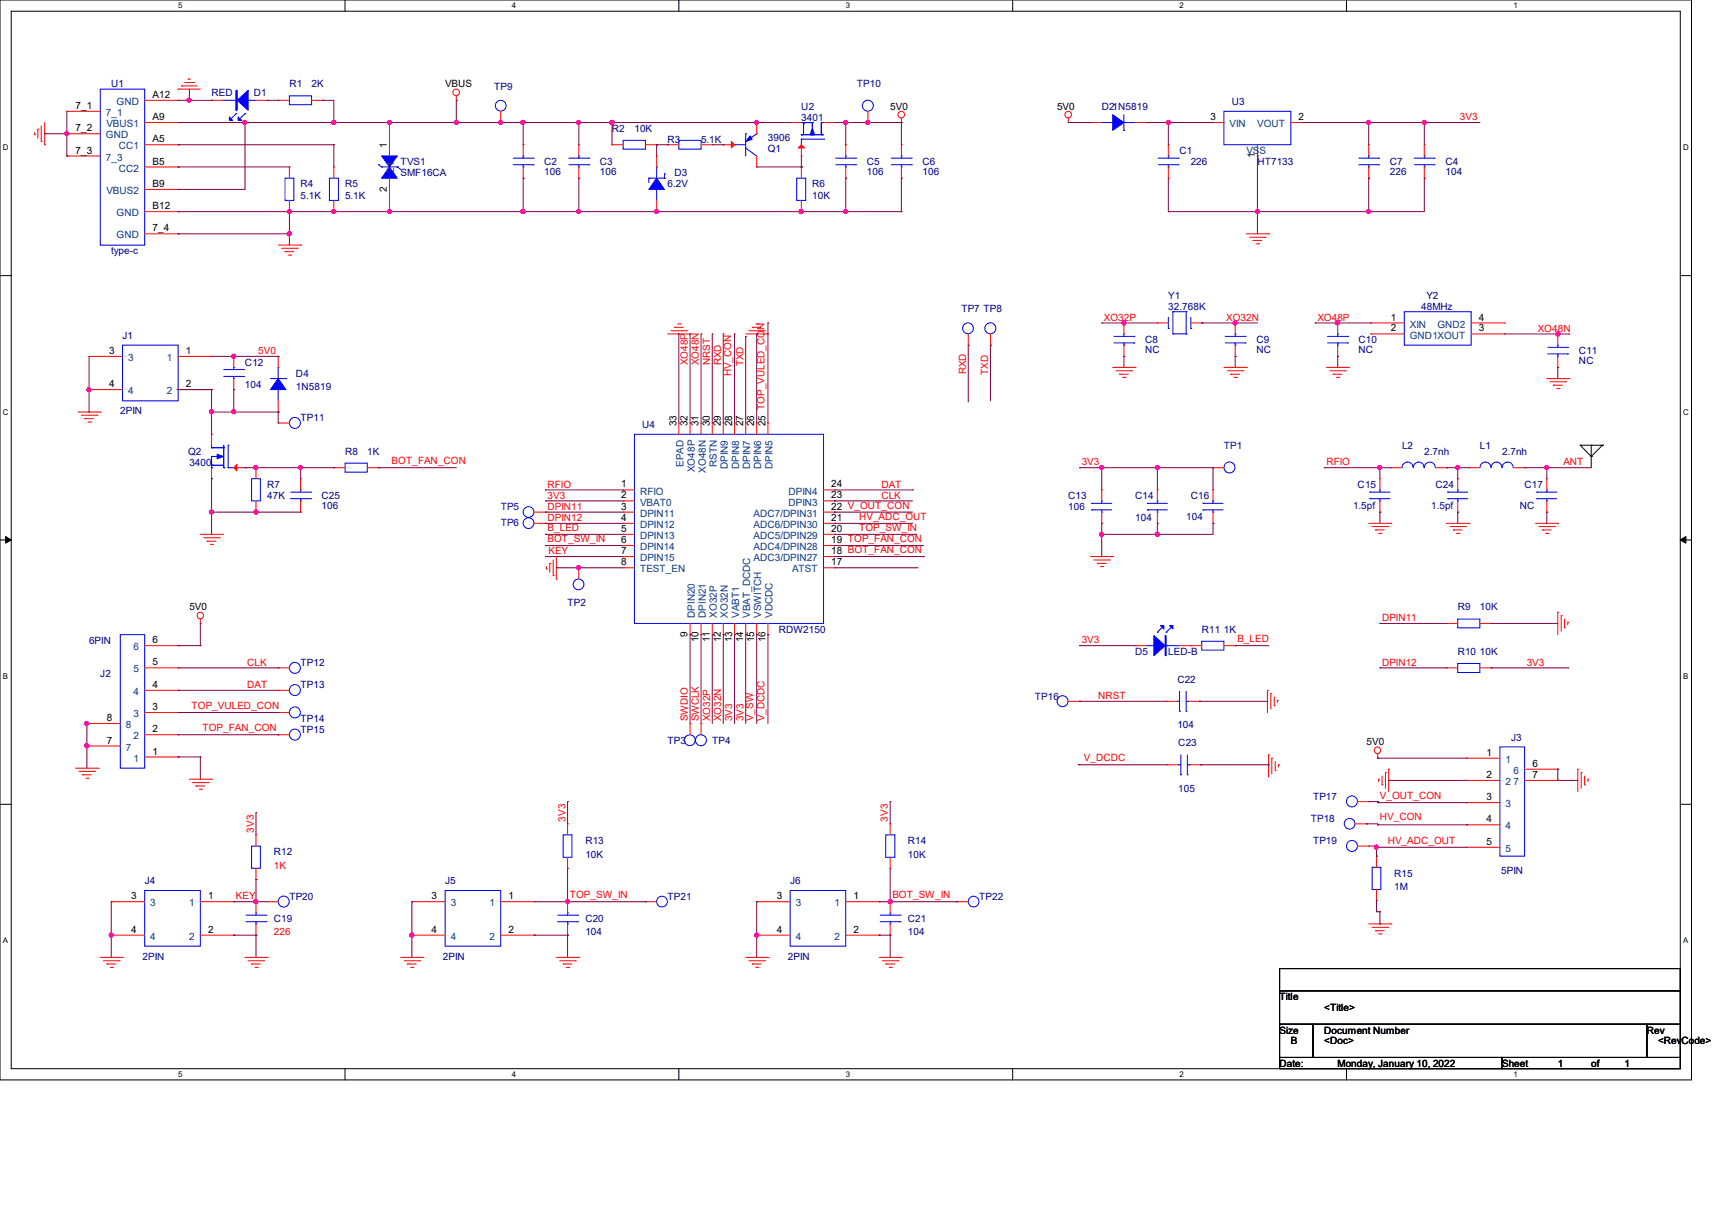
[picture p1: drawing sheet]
<svg xmlns="http://www.w3.org/2000/svg" width="297mm" height="210mm" viewBox="0 0 297 210" stroke-linecap="round" stroke-linejoin="round" font-family="sans-serif">
<path d="M0 0h293.5v187.3h-293.5zM1.9 1.9h289.6v183.4h-289.6z" fill="none" stroke="#000" stroke-width=".17"/>
<g fill="#fff">
<path d="M30.9 .2h.8v1.5h-.8z"/>
<path d="M30.9 185.5h.8v1.6h-.8z"/>
</g>
<path d="M59.9 0v1.9M59.9 185.3v2" fill="none" stroke="#000" stroke-width=".17"/>
<g fill="#fff">
<path d="M88.8 .2h.8v1.5h-.8z"/>
<path d="M88.8 185.5h.8v1.6h-.8z"/>
</g>
<path d="M117.8 0v1.9M117.8 185.3v2" fill="none" stroke="#000" stroke-width=".17"/>
<g fill="#fff">
<path d="M146.7 .2h.8v1.5h-.8z"/>
<path d="M146.7 185.5h.8v1.6h-.8z"/>
</g>
<path d="M175.7 0v1.9M175.7 185.3v2" fill="none" stroke="#000" stroke-width=".17"/>
<g fill="#fff">
<path d="M204.6 .2h.8v1.5h-.8z"/>
<path d="M204.6 185.5h.8v1.6h-.8z"/>
</g>
<path d="M233.6 0v1.9M233.6 185.3v2" fill="none" stroke="#000" stroke-width=".17"/>
<g fill="#fff">
<path d="M262.6 .2h.7v1.5h-.7z"/>
<path d="M262.6 185.5h.7v1.6h-.7z"/>
<path d="M.5 24.8h1v1.6h-1z"/>
<path d="M292 24.8h1v1.6h-1z"/>
<path d="M.5 70.7h1v1.5h-1z"/>
<path d="M292 70.7h1v1.5h-1z"/>
</g>
<path d="M0 47.8h1.9M291.5 47.8h2" fill="none" stroke="#000" stroke-width=".17"/>
<g fill="#fff">
<path d="M.5 116.5h.9v1.6h-.9z"/>
<path d="M292 116.5h.9v1.6h-.9z"/>
</g>
<path d="M0 93.6h1.9M291.5 93.6h2" fill="none" stroke="#000" stroke-width=".17"/>
<path d="M1 93l.9 .6-.9 .6zM291.5 93.6l1-.6v1.2z" fill="#000" stroke="#000" stroke-width=".17"/>
<g fill="#fff">
<path d="M.5 162.4h.9v1.5h-.9z"/>
<path d="M292 162.4h.9v1.5h-.9z"/>
</g>
<g fill="none" stroke="#000" stroke-width=".17">
<path d="M274.2 77.2h.1M274.2 77.2l1.9 2M274.2 77.2h3.8M276.1 79.2h.1M276.1 77.2h.1M276.1 77.2v3.9M278 77.2h.1M278 77.2l-1.9 2M0 139.5h1.9M291.5 139.5h2M222 168h69.5v3.8h-69.5zM222 171.8h69.5v5.8h-69.5z"/>
<path d="M222 177.6h5.8v5.8h-5.8zM227.8 177.6h57.9v5.8h-57.9zM285.7 177.6h5.8v5.8h-5.8zM222 183.4h38.6v1.9h-38.6zM260.6 183.4h30.9v1.9h-30.9z"/>
</g>
<g fill="none" stroke="#f00" stroke-width=".17">
<path d="M11.6 19.3h.1M11.6 19.3h5.8M25.1 17.4h5.8M30.9 15.5h.1M30.9 17.4h.1M30.9 15.5h3.9M31.5 14.9h.1M31.5 14.9h2.7M32 14.3h1.6M32.6 13.7h.1M32.6 13.7h.4M33.6 14.3h.1"/>
<path d="M36.7 17.4h.1M36.7 17.4h1.9M44.4 17.4h2M46.4 17.4h.1M48.3 17.4h.1M48.3 17.4h1.9M54.1 17.4h1.9M56 17.4h.1M79.2 17.4h.1M79.2 16.6v.8M86.9 19.3v2M150.6 19.3v2"/>
<path d="M6 23.4h.1M6 23v.4M6.6 22.4h.1M6.6 22.4v1.6M7.2 24.6h.1M7.2 21.8v2.8M7.7 25.1h.1M7.7 21.3v3.8M11.6 23.2h.1M11.6 27.1h.1M11.6 23.2h5.8M11.6 27.1h5.8"/>
<path d="M25.1 21.3h5.8M25.1 25.1h5.8M25.1 29h5.8M25.1 32.9h5.8M25.1 36.7h5.8M30.9 29h.1M30.9 21.3h.1M30.9 25.1h.1M30.9 32.9h.1M30.9 36.7h.1M50.2 29h.1M50.2 36.7h.1"/>
<path d="M50.2 29v1.9M50.2 34.8v1.9M57.9 29h.1M57.9 36.7h.1M57.9 29v1.9M57.9 34.8v1.9M67.6 21.3h.1M67.6 36.7h.1M67.6 21.3v5.8M67.6 30.9v5.8M86.9 21.3h.1M90.8 25.1h.1"/>
<path d="M90.8 30.9h.1M90.8 25.1v2M90.8 29v1.9M100.4 25.1h.1M100.4 30.9h.1M100.4 25.1v2M100.4 29v1.9M106.2 25.1h.1M106.2 25.1h1.9M112 25.1h1.9M113.9 36.7h.1M113.9 27.1h.1"/>
<path d="M113.9 25.1h.1M113.9 27.1v1.9M113.9 34.8v1.9M115.8 25.1h.1M115.8 25.1h2M121.6 25.1h2M123.6 25.1h.1M125.5 25.1h.1M125.5 25.1h1.9M131.3 29h.1M131.3 21.3h.1M131.3 21.3v1.9"/>
<path d="M131.3 27.1v1.9M137.1 21.3h.1M137.1 21.3h1.9M139 29h.1M139 36.7h.1M139 27.1h.1M139 25.1v2M139 29v1.9M139 34.8v1.9M142.9 21.3h1.9M144.8 21.3h.1M146.7 25.1h.1"/>
<path d="M146.7 30.9h.1M146.7 25.1v2M146.7 29v1.9M150.6 21.3h.1M156.4 21.3h.1M156.4 25.1h.1M156.4 30.9h.1M156.4 20.5v.8M156.4 25.1v2M156.4 29v1.9M185.3 21.3h.1M185.3 20.5v.8"/>
<path d="M189.2 21.3h.1M189.2 21.3h1.9M196.9 21.3h1.9M198.8 21.3h.1M202.7 25.1h.1M202.7 30.9h.1M202.7 25.1v2M202.7 29v1.9M210.4 21.3h.1M210.4 21.3h1.9M218.1 27.1h.1M218.1 25.1v2"/>
<path d="M223.9 21.3h2M225.9 21.3h.1M237.4 25.1h.1M237.4 30.9h.1M237.4 25.1v2M237.4 29v1.9M247.1 25.1h.1M247.1 30.9h.1M247.1 25.1v2M247.1 29v1.9M25.1 40.6h5.8M30.9 40.6h.1"/>
<path d="M48.3 42.5h3.9M48.9 43.1h2.7M49.4 43.6h.1M49.4 43.6h1.6M50 44.2h.4M50.4 44.2h.1M51.6 43.1h.1M52.2 42.5h.1M115.8 57.9h3.9M116.4 57.4h2.7M117 56.8h.1M117 56.8h1.5"/>
<path d="M117.6 56.2h.4M118 56.2h.1M119.1 57.4h.1M119.7 57.9h.1M129.4 57.9h3.8M129.9 57.4h2.7M130.5 56.8h.1M130.5 56.8h1.5M131.1 56.2h.4M131.5 56.2h.1M132.6 57.4h.1M133.2 57.9h.1"/>
<path d="M168 59.9h.1M168 57.9v2M171.8 59.9h.1M171.8 57.9v2M195 56h.1M195 56v1.9M195 59.9v1.9M200.8 56h.1M200.8 56h1.9M206.6 56h1.9M208.5 56h.1M214.3 56h.1"/>
<path d="M214.3 56v1.9M214.3 59.9v1.9M216.2 40.6h3.9M216.8 41.1h2.7M217.4 41.7h.1M217.4 41.7h1.5M218 42.3h.4M218.4 42.3h.1M219.5 41.1h.1M220.1 40.6h.1M232.1 56h.1M232.1 56v1.9"/>
<path d="M232.1 59.9v1.9M237.8 56h.1M237.8 57.9h.1M237.8 57.9h5.8M237.8 56h5.8M255.2 57.9h5.8M255.2 56h5.8M261 56h.1M261 57.9h.1M270.3 57.9h.1M270.3 57.9v2M13.5 71.5h3.9"/>
<path d="M14.1 72h2.7M14.7 72.6h.1M14.7 72.6h1.5M15.3 73.2h.4M15.5 61.8h.1M15.5 67.6h.1M15.5 61.8h5.8M15.5 67.6h5.8M15.7 73.2h.1M16.8 72h.1M17.4 71.5h.1M30.9 61.8h5.8"/>
<path d="M30.9 67.6h5.8M36.7 75.3h.1M36.7 61.8h.1M36.7 67.6h.1M36.7 75.3v1.9M40.6 67.6h.1M40.6 61.8h.1M40.6 61.8v1.9M40.6 65.7v1.9M48.3 73.4h.1M48.3 71.5h.1M48.3 61.8h.1"/>
<path d="M48.3 73.4h1.9M48.3 61.8v1.9M48.3 69.5v2M117.8 73.4h.1M117.8 73.4v1.9M119.7 73.4h.1M119.7 73.4v1.9M121.6 73.4h.1M121.6 73.4v1.9M123.6 73.4h.1M123.6 73.4v1.9M125.5 73.4h.1"/>
<path d="M125.5 73.4v1.9M127.4 73.4h.1M127.4 73.4v1.9M129.4 73.4h.1M129.4 73.4v1.9M131.3 73.4h.1M131.3 73.4v1.9M133.2 73.4h.1M133.2 73.4v1.9M193 63.7h3.9M193.6 64.3h2.7M194.2 64.9h.1"/>
<path d="M194.2 64.9h1.5M194.8 65.4h.4M195 61.8h.1M195.2 65.4h.1M196.3 64.3h.1M196.9 63.7h.1M212.3 63.7h3.9M212.9 64.3h2.7M213.5 64.9h.1M213.5 64.9h1.6M214.1 65.4h.4M214.3 61.8h.1"/>
<path d="M214.5 65.4h.1M215.6 64.3h.1M216.2 63.7h.1M230.1 63.7h3.9M230.7 64.3h2.7M231.3 64.9h.1M231.3 64.9h1.5M231.9 65.4h.3M232.1 61.8h.1M232.2 65.4h.1M233.4 64.3h.1M234 63.7h.1"/>
<path d="M268.4 65.7h3.8M268.9 66.2h2.7M269.5 66.8h.1M269.5 66.8h1.6M270.1 67.4h.4M270.3 63.7h.1M270.3 61.8v1.9M270.5 67.4h.1M271.6 66.2h.1M272.2 65.7h.1M34.8 92.7h3.8M35.3 93.3h2.8"/>
<path d="M35.9 93.9h.1M35.9 93.9h1.6M36.5 94.4h.4M36.7 83h.1M36.7 81.1v1.9M36.9 94.4h.1M38.1 93.3h.1M38.6 92.7h.1M40.6 81.1h1.9M42.5 81.1h.1M44.4 88.8h.1M44.4 81.1h.1"/>
<path d="M44.4 81.1v1.9M44.4 86.9v1.9M52.2 83h.1M52.2 88.8h.1M52.2 83v2M52.2 86.9v1.9M57.9 81.1h.1M57.9 81.1h2M63.7 81.1h2M65.7 81.1h.1M92.7 90.8h1.9M92.7 88.8h1.9"/>
<path d="M94.6 90.8h.1M94.6 88.8h.1M94.8 98.7h.1M94.8 98.3v.4M95.4 97.7h.1M95.4 97.7v1.5M96 99.8h.1M96 97.1v2.7M96.5 96.5v3.9M100.4 98.5h.1M100.4 98.5v1.9M108.1 85h.1"/>
<path d="M108.1 86.9h.1M108.1 88.8h.1M108.1 90.8h.1M108.1 92.7h.1M108.1 94.6h.1M108.1 96.5h.1M108.1 98.5h.1M108.1 96.5h2M108.1 90.8h2M108.1 92.7h2M108.1 85h2M108.1 86.9h2"/>
<path d="M108.1 88.8h2M108.1 94.6h2M108.1 98.5h2M142.9 96.5h1.9M142.9 90.8h1.9M142.9 92.7h1.9M142.9 85h1.9M142.9 86.9h1.9M142.9 88.8h1.9M142.9 94.6h1.9M142.9 98.5h1.9M144.8 98.5h.1"/>
<path d="M144.8 96.5h.1M144.8 94.6h.1M144.8 92.7h.1M144.8 90.8h.1M144.8 88.8h.1M144.8 86.9h.1M144.8 85h.1M189.2 96.5h3.8M189.8 97.1h2.7M190.4 97.7h.1M190.4 97.7h1.5M190.9 98.3h.4"/>
<path d="M191.1 85h.1M191.1 90.8h.1M191.1 85v1.9M191.1 88.8v2M191.3 98.3h.1M192.5 97.1h.1M193 96.5h.1M200.8 85h.1M200.8 90.8h.1M200.8 85v1.9M200.8 88.8v2M210.4 81.1h.1"/>
<path d="M210.4 85h.1M210.4 90.8h.1M210.4 81.1h1.9M210.4 85v1.9M210.4 88.8v2M237.4 90.8h3.9M238 91.3h2.7M238.6 91.9h.1M238.6 91.9h1.6M239.2 92.5h.4M239.4 83h.1M239.4 88.8h.1"/>
<path d="M239.4 83v2M239.4 86.9v1.9M239.6 92.5h.1M240.7 91.3h.1M241.3 90.8h.1M241.3 81.1h.1M241.3 81.1h1.9M249 81.1h2M251 81.1h.1M251 90.8h3.8M251.5 91.3h2.8M252.1 91.9h.1"/>
<path d="M252.1 91.9h1.6M252.7 92.5h.4M252.9 83h.1M252.9 88.8h.1M252.9 83v2M252.9 86.9v1.9M253.1 92.5h.1M254.3 91.3h.1M254.8 90.8h.1M254.8 81.1h.1M254.8 81.1h2M262.6 81.1h1.9"/>
<path d="M264.5 81.1h.1M266.4 90.8h3.9M267 91.3h2.7M267.6 91.9h.1M267.6 91.9h1.5M268.1 92.5h.4M268.4 83h.1M268.4 88.8h.1M268.4 83v2M268.4 86.9v1.9M268.5 92.5h.1M269.7 91.3h.1"/>
<path d="M270.3 90.8h.1M25.1 112h5.8M25.1 119.7h5.8M25.1 115.8h5.8M30.9 119.7h.1M30.9 115.8h.1M30.9 112h.1M34.8 108.1h.1M34.8 107.4v.7M48.3 115.8h.1M48.3 119.7h.1M48.3 119.7h1.9"/>
<path d="M48.3 115.8h1.9M96.5 100.4h.1M119.7 110.1h.1M119.7 108.1v2M121.6 110.1h.1M121.6 108.1v2M123.6 110.1h.1M123.6 108.1v2M125.5 110.1h.1M125.5 108.1v2M127.4 110.1h.1M127.4 108.1v2"/>
<path d="M129.4 110.1h.1M129.4 108.1v2M131.3 110.1h.1M131.3 108.1v2M133.2 110.1h.1M133.2 108.1v2M196.9 112h.1M196.9 112h1.9M204.6 112h3.9M206.6 112h.1M212.3 112h2M214.3 112h.1"/>
<path d="M219.9 119.7h.1M219.9 119.7v3.9M251 108.1h.1M251 115.8h.1M251 108.1h1.9M251 115.8h1.9M256.8 108.1h1.9M256.8 115.8h1.9M258.7 108.1h.1M258.7 115.8h.1M270.3 106.2h.1M270.3 106.2v3.9"/>
<path d="M270.8 106.8h.1M270.8 106.8v2.7M271.4 108.9h.1M271.4 107.4v1.5M272 107.9h.1M272 107.9v.4M13.1 133.2h3.9M13.7 133.8h2.7M14.3 134.4h.1M14.3 134.4h1.5M14.9 135h.4M15.1 129.4h.1"/>
<path d="M15.1 125.5h.1M15.1 129.4h5.8M15.1 125.5h5.8M15.3 135h.1M16.4 133.8h.1M17 133.2h.1M25.1 123.6h5.8M25.1 131.3h5.8M25.1 127.4h5.8M30.9 131.3h.1M30.9 127.4h.1M30.9 123.6h.1"/>
<path d="M32.9 135.1h3.8M33.4 135.7h2.7M34 136.3h.1M34 136.3h1.5M34.6 136.9h.4M35 136.9h.1M36.1 135.7h.1M36.7 135.1h.1M48.3 123.6h.1M48.3 127.4h.1M48.3 123.6h1.9M48.3 127.4h1.9"/>
<path d="M119.7 125.5h.1M119.7 125.5v1.9M121.6 125.5h.1M121.6 125.5v1.9M185.3 121.6h2M187.3 121.6h.1M202.3 121.6h.1M202.3 121.6h2M202.5 132.6h.1M202.5 132.6h1.9M206.2 121.6h1.9M206.4 132.6h1.9"/>
<path d="M208.1 121.6h.1M208.3 132.6h.1M220.1 130.9h.1M220.1 130.9v3.8M220.5 120.3h.1M220.5 120.3v2.7M220.6 131.5h.1M220.6 131.5v2.7M221.1 122.4h.1M221.1 120.9v1.5M221.2 133.6h.1M221.2 132v1.6"/>
<path d="M221.6 121.5h.1M221.6 121.5v.3M221.8 132.6h.1M221.8 132.6v.4M235.5 139h1.9M237.4 139h.1M239 131.5h.1M239 130.7v.8M239.2 135.1h.1M239.2 135.1v.5M239.8 136.1h.1M239.8 134.6v1.5"/>
<path d="M240.4 134h.1M240.4 134v2.7M240.9 133.4h.1M240.9 133.4v3.9M254.4 131.5h.1M254.4 135.3h.1M254.4 139.2h.1M254.4 131.5h5.8M254.4 135.3h5.8M254.4 139.2h5.8M264.5 135.3h5.8M264.5 133.4h5.8"/>
<path d="M270.3 133.4h.1M270.3 135.3h.1M273.7 133.4h.1M273.7 133.4v3.9M274.3 134h.1M274.3 134v2.7M274.9 136.1h.1M274.9 134.6v1.5M275.5 135.1h.1M275.5 135.1v.5M19.3 156.4h.1M19.3 156.4h5.8"/>
<path d="M34.8 156.4h5.8M40.6 156.4h.1M44.4 156.4h.1M44.4 152.5h.1M44.4 144.8h.1M44.4 144.8v1.9M44.4 150.6v1.9M44.4 156.4v1.9M46.4 156.4h.1M46.4 156.4h1.9M71.5 156.4h.1M71.5 156.4h5.7"/>
<path d="M86.9 156.4h5.8M92.7 156.4h.1M98.5 150.6h.1M98.5 142.9h.1M98.5 156.4h.1M98.5 142.9v1.9M98.5 148.7v1.9M98.5 156.4v1.9M112 156.4h.1M112 156.4h1.9M131.3 156.4h.1M131.3 156.4h5.8"/>
<path d="M146.7 156.4h5.8M152.5 156.4h.1M154.4 150.6h.1M154.4 142.9h.1M154.4 156.4h.1M154.4 142.9v1.9M154.4 148.7v1.9M154.4 156.4v1.9M166 156.4h.1M166 156.4h2M235.1 142.9h2M235.5 146.7h1.9"/>
<path d="M237.1 142.9h.1M237.4 146.7h.1M238.8 156.2h.1M238.8 148.5h.1M238.8 148.5v1.9M238.8 154.3v1.9M254.4 143h.1M254.4 146.9h.1M254.4 143h5.8M254.4 146.9h5.8M17.4 166h3.9M17.9 166.6h2.8"/>
<path d="M18.5 167.2h.1M18.5 167.2h1.6M19.1 167.8h.4M19.3 162.2h.1M19.3 162.2h5.8M19.5 167.8h.1M20.7 166.6h.1M21.3 166h.1M34.8 162.2h5.8M40.6 162.2h.1M42.5 166h3.9M43.1 166.6h2.7"/>
<path d="M43.6 167.2h.1M43.6 167.2h1.6M44.2 167.8h.4M44.4 162.2h.1M44.4 160.2v2M44.6 167.8h.1M45.8 166.6h.1M46.4 166h.1M69.5 166h3.9M70.1 166.6h2.7M70.7 167.2h.1M70.7 167.2h1.5"/>
<path d="M71.2 167.8h.4M71.5 162.2h.1M71.5 162.2h5.7M71.6 167.8h.1M72.8 166.6h.1M73.4 166h.1M86.9 162.2h5.8M92.7 162.2h.1M96.5 166h3.9M97.1 166.6h2.7M97.7 167.2h.1M97.7 167.2h1.5"/>
<path d="M98.3 167.8h.4M98.5 162.2h.1M98.5 160.2v2M98.7 167.8h.1M99.8 166.6h.1M100.4 166h.1M129.4 166h3.8M129.9 166.6h2.7M130.5 167.2h.1M130.5 167.2h1.5M131.1 167.8h.4M131.3 162.2h.1"/>
<path d="M131.3 162.2h5.8M131.5 167.8h.1M132.6 166.6h.1M133.2 166h.1M146.7 162.2h5.8M152.5 162.2h.1M152.5 166h3.9M153.1 166.6h2.7M153.7 167.2h.1M153.7 167.2h1.5M154.3 167.8h.3M154.4 162.2h.1"/>
<path d="M154.4 160.2v2M154.6 167.8h.1M155.8 166.6h.1M156.4 166h.1M237.4 160.2h3.9M238 160.8h2.7M238.6 161.4h.1M238.6 161.4h1.6M239.2 162h.4M239.6 162h.1M240.7 160.8h.1M241.3 160.2h.1"/>
<circle cx="79.1" cy="16" r=".57"/>
<circle cx="156.4" cy="19.9" r=".57"/>
<circle cx="185.3" cy="19.9" r=".57"/>
<circle cx="34.7" cy="106.7" r=".56"/>
<circle cx="239" cy="130.1" r=".56"/>
</g>
<g fill="none" stroke="#00f" stroke-width=".17">
<path d="M17.4 15.5h7.7v27h-7.7zM38.6 17.4h2.3M40.9 19.7h.1M40.9 17.4h.1M40.9 19.7l-.7 .8M42.5 19.7h.1M42.5 19.7l-.8 .8M43.1 17.4h.1M43.1 17.4h1.3M50.2 16.6h3.9v1.6h-3.9zM195 19.9v2.7M212.3 19.3h11.6v5.8h-11.6z"/>
<path d="M49.4 30.9h1.6v3.9h-1.6zM57.1 30.9h1.6v3.9h-1.6zM65.7 28.6h.1M65.7 28.6l.5 .4M66.2 29h.1M66.2 29h2.7M68.9 29h.1M68.9 29l.6 .4M89 28.6h3.5M89 27.4h3.5M90.8 29h.1M90.8 27.1h.1"/>
<path d="M90.8 27.1v.3M90.8 28.6v.4M92.5 28.6h.1M92.5 27.4h.1M98.7 28.6h3.5M98.7 27.4h3.5M100.4 29h.1M100.4 27.1h.1M100.4 27.1v.3M100.4 28.6v.4M102.2 28.6h.1M102.2 27.4h.1"/>
<path d="M108.1 24.3h3.9v1.6h-3.9zM112.6 30.9h.1M112.6 30.9h2.7M112.6 30.9v.8M113.9 32.9h.1M113.9 29h.1M113.9 29v1.9M113.9 32.9v1.9M115.3 30.9h.1M115.3 30.1h.1M115.3 30.1v.8M117.8 24.3h3.8v1.6h-3.8z"/>
<path d="M127.4 25.1h.1M127.4 25.1h2M129.4 25.7h.1M129.4 23.2h.1M129.4 25.7l1.9 1.4M129.4 23.2v3.9M131.3 23.2h.1M131.3 23.2l-1.9 1.4M138.2 30.9h1.6v3.9h-1.6zM139 23.4h.1M139 21.3h.1M139 24.1h.1"/>
<path d="M139 23.4h3.9M139 21.3h1.9M139 24.1v1M139 24.1h3.9M139.4 21.5h.1M139.4 21.3h.1M139.4 21.3v2.1M140.9 21.3h.1M140.9 21.3v1.1M142.5 21.3h.1M142.5 23.2h.1M142.5 23.4h.1"/>
<path d="M142.5 21.3h.4M142.5 21.3v2.1M142.9 24.1h.1M145 28.6h3.5M145 27.4h3.5M146.7 29h.1M146.7 27.1h.1M146.7 27.1v.3M146.7 28.6v.4M148.5 28.6h.1M148.5 27.4h.1M154.6 28.6h3.5"/>
<path d="M154.6 27.4h3.5M156.4 29h.1M156.4 27.1h.1M156.4 27.1v.3M156.4 28.6v.4M158.1 28.6h.1M158.1 27.4h.1M191.1 21.3h1.9M193 21.3h.1M195 22.6h.1M195 21.3h1.9M196.9 21.3h.1"/>
<path d="M201 28.6h3.4M201 27.4h3.4M202.7 29h.1M202.7 27.1h.1M202.7 27.1v.3M202.7 28.6v.4M204.4 28.6h.1M204.4 27.4h.1M235.7 28.6h3.5M235.7 27.4h3.5M237.4 29h.1M237.4 27.1h.1"/>
<path d="M237.4 27.1v.3M237.4 28.6v.4M239.2 28.6h.1M239.2 27.4h.1M245.4 28.6h3.4M245.4 27.4h3.4M247.1 29h.1M247.1 27.1h.1M247.1 27.1v.3M247.1 28.6v.4M248.8 28.6h.1M248.8 27.4h.1"/>
<path d="M21.3 59.9h9.6v9.6h-9.6zM193.3 59.5h3.4M193.3 58.3h3.4M195 59.9h.1M195 57.9h.1M195 57.9v.4M195 59.5v.4M196.7 59.5h.1M196.7 58.3h.1M202.7 57h.1M202.7 55v2M203.5 57.9h.1"/>
<path d="M203.5 54.1h.1M203.5 54.1v3.8M203.5 57.9h2.3M203.5 54.1h2.3M205.8 57.9h.1M205.8 54.1h.1M205.8 54.1v3.8M206.6 57h.1M206.6 55v2M212.6 59.5h3.4M212.6 58.3h3.4M214.3 59.9h.1"/>
<path d="M214.3 57.9h.1M214.3 57.9v.4M214.3 59.5v.4M216 59.5h.1M216 58.3h.1M230.3 59.5h3.5M230.3 58.3h3.5M232.1 59.9h.1M232.1 57.9h.1M232.1 57.9v.4M232.1 59.5v.4M233.8 59.5h.1"/>
<path d="M233.8 58.3h.1M243.6 54.1h11.6v5.8h-11.6zM270.3 59.9h.1M270.3 59.9v.3M36.7 77.6h.1M36.7 79.2h.1M36.7 77.2v.4M36.7 79.2v1.9M36.7 77.6h2.1M36.7 79.2h1.1M38.6 77.6h.1M38.8 77.6h.1"/>
<path d="M38.8 77.2v3.9M38.8 64.1h3.5M38.8 65.3h3.5M39.6 77.2h.1M39.6 77.2v3.9M40.6 63.7h.1M40.6 65.7h.1M40.6 63.7v.4M40.6 65.3v.4M42.3 64.1h.1M42.3 65.3h.1M46.9 65.7h2.7"/>
<path d="M48.3 67.6h.1M48.3 63.7h.1M48.3 63.7v2M48.3 67.6v1.9M49.6 65.7h.1M110.1 75.3h32.8v32.8h-32.8zM268.5 61.4h3.5M268.5 60.2h3.5M270.3 61.8h.1M270.3 61.4v.4M272 61.4h.1M272 60.2h.1"/>
<path d="M36.7 81.1h.1M36.7 80.7h.1M36.7 80.7h2.1M36.9 80.7h.1M38.8 81.1h.1M39.6 81.1h.1M39.6 81.1h1M43.6 83h1.6v3.9h-1.6zM50.4 86.5h3.5M50.4 85.3h3.5M52.2 86.9h.1M52.2 85h.1"/>
<path d="M52.2 85v.3M52.2 86.5v.4M53.9 86.5h.1M53.9 85.3h.1M59.9 80.3h3.8v1.6h-3.8zM189.4 88.4h.1M189.4 87.3h.1M189.4 88.4h3.5M189.4 87.3h3.5M191.1 88.8h.1M191.1 86.9h.1M191.1 86.9v.4"/>
<path d="M191.1 88.4v.4M199.1 88.4h.1M199.1 87.3h.1M199.1 88.4h3.4M199.1 87.3h3.4M200.8 88.8h.1M200.8 86.9h.1M200.8 86.9v.4M200.8 88.4v.4M208.7 88.4h.1M208.7 87.3h.1M208.7 88.4h3.5"/>
<path d="M208.7 87.3h3.5M210.4 88.8h.1M210.4 86.9h.1M210.4 86.9v.4M210.4 88.4v.4M237.7 86.5h.1M237.7 85.3h.1M237.7 86.5h3.4M237.7 85.3h3.4M239.4 86.9h.1M239.4 85h.1M239.4 85v.3"/>
<path d="M239.4 86.5v.4M245.2 81.1a.95 .95 0 0 0-1-1 .95 .95 0 0 0-1 1M247.1 81.1a.93 .93 0 0 0-1-1 .93 .93 0 0 0-.9 1M249 81.1a.95 .95 0 0 0-.9-1 .95 .95 0 0 0-1 1M251.2 86.5h.1M251.2 85.3h.1M251.2 86.5h3.4M251.2 85.3h3.4M252.9 86.9h.1M252.9 85h.1M252.9 85v.3M252.9 86.5v.4"/>
<path d="M258.7 81.1a.95 .95 0 0 0-1-1 .95 .95 0 0 0-.9 1M260.6 81.1a.93 .93 0 0 0-1-1 .93 .93 0 0 0-.9 1M262.5 81.1a.95 .95 0 0 0-.9-1 .95 .95 0 0 0-1 1M266.6 86.5h.1M266.6 85.3h.1M266.6 86.5h3.5M266.6 85.3h3.5M268.4 86.9h.1M268.4 85h.1M268.4 85v.3M268.4 86.5v.4M20.9 110.1h4.2v23.1h-4.2z"/>
<path d="M198.8 112h1.4M200.2 112h.1M200.8 109.6h.1M201.5 108.9l-.7 .7M202.3 109.6h.1M202.3 112h.1M202.3 112h2.3M203.1 108.9l-.8 .7M204.6 119.9v3.5M205.8 119.9v3.5M208.5 111.2h3.8v1.5h-3.8zM252.9 107.4h3.9v1.5h-3.9z"/>
<path d="M252.9 115.1h3.9v1.5h-3.9zM204.3 121.6h.1M204.3 121.6h.3M204.4 132.6h.1M204.4 132.6h.5M204.6 123.4h.1M204.9 134.4h.1M204.9 130.9v3.5M205.8 123.4h.1M205.8 121.6h.4M206 134.4h.1M206 130.9v3.5"/>
<path d="M206 132.6h.4M206.2 121.6h.1M206.4 132.6h.1M260.2 129.5h4.3v19h-4.3zM25.1 154.4h9.7v9.7h-9.7zM42.7 158.7h3.4M42.7 159.9h3.4M43.6 146.7h1.6v3.9h-1.6zM44.4 158.3h.1M44.4 158.3v.4M44.4 159.9v.3M46.1 158.7h.1"/>
<path d="M46.1 159.9h.1M77.2 154.4h9.7v9.7h-9.7zM96.7 158.7h3.5M96.7 159.9h3.5M97.7 144.8h1.5v3.9h-1.5zM98.5 158.3h.1M98.5 158.3v.4M98.5 159.9v.3M100.2 158.7h.1M100.2 159.9h.1M137.1 154.4h9.6v9.7h-9.6zM152.7 158.7h3.5"/>
<path d="M152.7 159.9h3.5M153.7 144.8h1.5v3.9h-1.5zM154.4 158.3h.1M154.4 158.3v.4M154.4 159.9v.3M156.2 158.7h.1M156.2 159.9h.1M238 150.4h1.6v3.9h-1.6zM44.4 160.2h.1M98.5 160.2h.1M154.4 160.2h.1"/>
<circle cx="86.9" cy="18.3" r=".93"/>
<circle cx="150.6" cy="18.3" r=".95"/>
<circle cx="167.9" cy="56.9" r=".93"/>
<circle cx="171.8" cy="56.9" r=".95"/>
<circle cx="51.2" cy="73.3" r=".95"/>
<circle cx="91.7" cy="90.7" r=".93"/>
<circle cx="91.7" cy="88.8" r=".93"/>
<circle cx="213.3" cy="81.1" r=".95"/>
<circle cx="51.2" cy="115.8" r=".95"/>
<circle cx="51.2" cy="119.7" r=".95"/>
<circle cx="100.4" cy="101.3" r=".93"/>
<circle cx="51.2" cy="127.4" r=".95"/>
<circle cx="51.2" cy="123.5" r=".95"/>
<circle cx="119.7" cy="128.4" r=".93"/>
<circle cx="121.6" cy="128.4" r=".95"/>
<circle cx="184.3" cy="121.6" r=".95"/>
<circle cx="234.5" cy="139" r=".95"/>
<circle cx="49.2" cy="156.4" r=".95"/>
<circle cx="114.9" cy="156.4" r=".93"/>
<circle cx="168.9" cy="156.4" r=".93"/>
<circle cx="234.1" cy="142.9" r=".93"/>
<circle cx="234.5" cy="146.7" r=".95"/>
</g>
<g fill="#00f" stroke="#00f" stroke-width=".17">
<path d="M41.1 17.4l2-1.7v3.4z"/>
<path d="M39.8 20.3l.5 .6h-.5z"/>
<path d="M41.3 20.3l.6 .6h-.6z"/>
<path d="M37.7 78.8l1.1 .4-1.1 .3z"/>
<path d="M140.9 22.2l.4 1.2h-.8z"/>
<path d="M130.1 23.6l.4 .5-1.1 .5z"/>
<path d="M200.2 110.2l1.9 1.8-1.9 1.7z"/>
<path d="M202.9 108.5h.6v.6z"/>
<path d="M201.3 108.5h.6v.6z"/>
<path d="M40.9 15.7h.2v3.4h-.2z" fill-rule="evenodd"/>
<path d="M67.6 29l1.3 1.9h-2.7z" fill-rule="evenodd"/>
<path d="M66.2 27.1h2.7l-1.3 1.9z" fill-rule="evenodd"/>
<path d="M113.9 30.9l1.4 2h-2.7z" fill-rule="evenodd"/>
<path d="M193 19.9l2 1.4-2 1.3z" fill-rule="evenodd"/>
<path d="M48.3 65.7l1.3 1.9h-2.7z" fill-rule="evenodd"/>
<path d="M202.1 110.2h.2v3.5h-.2z" fill-rule="evenodd"/>
</g>
<g fill="#f00" stroke="#f00" stroke-width=".17">
<path d="M40.6 81.1l.5-.5v1.1z"/>
<path d="M138.5 25.7l.5-.6 .6 .6z"/>
<path d="M126.9 24.6l.5 .5-.5 .6z"/>
</g>
<g fill="none" stroke="#800040" stroke-width=".17">
<path d="M11.6 19.3v7.8M30.9 17.4h5.8M32.9 17.4h.1M32.9 15.5v1.9M36.7 17.4h.1M46.4 17.4h1.9M48.3 17.4h.1M56 17.4h.1M56 17.4h1.9v3.9M79.2 17.4h.1M79.2 17.4v3.9M7.7 23.2h.1"/>
<path d="M7.7 23.2h3.9M11.6 23.2h.1M11.6 27.1h.1M30.9 36.7h.1M30.9 32.9h.1M30.9 21.3h.1M30.9 29h.1M30.9 25.1h.1M30.9 36.7h125.5M30.9 21.3h106.2M30.9 29h19.3M30.9 25.1h27"/>
<path d="M42.5 21.3h.1M42.5 21.3v11.6h-11.6M50.2 36.7h.1M50.2 36.7v5.8M57.9 21.3h.1M57.9 25.1h.1M57.9 36.7h.1M57.9 25.1v3.9M67.6 36.7h.1M67.6 21.3h.1M79.2 21.3h.1M86.9 21.3h.1"/>
<path d="M90.8 30.9h.1M90.8 36.7h.1M90.8 21.3h.1M90.8 21.3v3.8M90.8 30.9v5.8M100.4 30.9h.1M100.4 21.3h.1M100.4 36.7h.1M100.4 21.3v3.8M100.4 30.9v5.8M106.2 21.3h.1M106.2 21.3v3.8"/>
<path d="M113.9 25.1h.1M113.9 36.7h.1M113.9 25.1h1.9M113.9 25.1v2M115.8 25.1h.1M123.6 25.1h1.9M125.5 25.1h.1M131.3 21.3h.1M131.3 29h7.7M137.1 21.3h.1M139 36.7h.1M139 29h.1"/>
<path d="M139 27.1v1.9M144.8 21.3h11.6M146.7 30.9h.1M146.7 21.3h.1M146.7 21.3v3.8M146.7 30.9v5.8M150.6 21.3h.1M156.4 30.9h.1M156.4 21.3h.1M156.4 36.7h.1M156.4 21.3v3.8M156.4 30.9v5.8"/>
<path d="M185.3 21.3h3.9M189.2 21.3h.1M198.8 21.3h11.6M202.7 21.3h.1M202.7 36.7h.1M202.7 21.3v3.8M202.7 30.9v5.8M210.4 21.3h.1M218.1 27.1h.1M218.1 36.7h.1M218.1 27.1v13.5M225.9 21.3h.1"/>
<path d="M225.9 21.3h30.9M237.4 30.9h.1M237.4 36.7h.1M237.4 21.3h.1M237.4 21.3v3.8M237.4 30.9v5.8M247.1 30.9h.1M247.1 21.3h.1M247.1 30.9v5.8h-44.4M247.1 21.3v3.8M30.9 40.6h.1M30.9 40.6h19.3"/>
<path d="M50.2 40.6h.1M117.8 57.9h.1M117.8 57.9v15.5M119.7 57.9h.1M119.7 57.9v15.5M121.6 57.9h.1M121.6 57.9v15.5M123.6 57.9h.1M123.6 57.9v15.5M125.5 57.9h.1M125.5 57.9v15.5M127.4 57.9h.1"/>
<path d="M127.4 57.9v15.5M129.4 58.3h.1M129.4 58.3v15.1M131.3 57.9h.1M131.3 57.9v15.5M133.2 56h.1M133.2 56v17.4M168 59.9h.1M168 59.9v9.8M171.8 59.9h.1M171.8 59.9v9.6M191.1 56h.1"/>
<path d="M191.1 56h9.7M195 56h.1M208.5 56h.1M208.5 56h9.6M214.3 56h.1M228.2 56h.1M228.2 56h9.6M232.1 56h.1M261 57.9h11.2M270.3 57.9h.1M272.2 57.9h.1M15.5 67.6h.1"/>
<path d="M15.5 71.5h.1M15.5 61.8v9.7M30.7 67.6h6M36.7 67.6h.1M36.7 71.5h.1M36.7 61.8h11.6M36.7 67.6v7.7M36.7 71.5h11.6M40.6 71.5h.1M40.6 67.6h.1M40.6 61.8h.1M40.6 67.6v3.9"/>
<path d="M48.3 61.8h.1M48.3 71.5h.1M48.3 71.5v1.9M195 61.8h.1M195 61.8v1.9M214.3 61.8h.1M214.3 61.8v1.9M232.1 61.8h.1M232.1 61.8v1.9M270.3 63.7h.1M270.3 63.7v2M36.7 83h.1"/>
<path d="M36.7 88.8h.1M36.7 88.8h15.5M36.7 83v9.7M42.5 81.1h.1M42.5 81.1h15.4M44.4 88.8h.1M52.2 81.1h.1M52.2 81.1v1.9M57.9 81.1h.1M65.7 81.1h.1M65.7 81.1h13.5M94.6 85h.1"/>
<path d="M94.6 86.9h.1M94.6 88.8h.1M94.6 90.8h.1M94.6 92.7h.1M94.6 94.6h.1M94.6 96.5h.1M94.6 85h13.5M94.6 86.9h13.5M94.6 88.8h13.5M94.6 90.8h13.5M94.6 92.7h13.5M94.6 94.6h13.5"/>
<path d="M94.6 96.5h13.5M96.5 98.5h.1M96.5 98.5h11.6M100.4 98.5h.1M144.8 88.8h.1M144.8 90.8h.1M144.8 94.6h.1M144.8 86.9h.1M144.8 85h13.5M144.8 86.9h13.5M144.8 88.8h13.5M144.8 90.8h13.5"/>
<path d="M144.8 92.7h14.1M144.8 94.6h15.4M144.8 96.5h15.4M144.8 98.5h14.3M158.3 85h.1M158.9 92.7h.1M159.1 98.5h.1M160.2 96.5h.1M187.3 81.1h.1M187.3 81.1h23.1M191.1 90.8h.1M191.1 81.1h.1"/>
<path d="M191.1 92.7h.1M191.1 81.1v3.9M191.1 90.8v5.7M200.8 81.1h.1M200.8 92.7h.1M200.8 90.8h.1M200.8 81.1v3.9M200.8 90.8v1.9M210.4 81.1h.1M210.4 90.8h.1M210.4 90.8v1.9h-19.3M210.4 81.1v3.9"/>
<path d="M229.7 81.1h.1M229.7 81.1h11.6M239.4 81.1h.1M239.4 88.8h.1M239.4 81.1v1.9M239.4 88.8v2M251 81.1h.1M251 81.1h3.8M252.9 88.8h.1M252.9 81.1h.1M252.9 81.1v1.9M252.9 88.8v2"/>
<path d="M264.5 81.1h.1M264.5 81.1h11.6M268.4 81.1h.1M268.4 88.8h.1M268.4 81.1v1.9M268.4 88.8v2M30.9 119.7h.1M30.9 112h.1M30.9 115.8h17.4M30.9 112h3.9M30.9 119.7h17.4M34.8 112h.1"/>
<path d="M34.8 108.1v3.9M48.3 115.8h.1M119.7 110.1h.1M119.7 110.1v15.4M121.6 110.1h.1M121.6 110.1v15.4M123.6 110.1h.1M123.6 110.1v15.4M125.5 110.1h.1M125.5 110.1v15.4M127.4 110.1h.1M127.4 110.1v15.4"/>
<path d="M129.4 110.1h.1M129.4 110.1v15.4M131.3 110.1h.1M131.3 110.1v15.4M133.2 110.1h.1M133.2 110.1v15.4M187.3 112h.1M187.3 112h9.6M214.3 112h.1M214.3 112h5.8M239.4 108.1h.1M239.4 115.8h.1"/>
<path d="M239.4 108.1h11.6M239.4 115.8h11.6M258.7 108.1h.1M258.7 115.8h.1M258.7 108.1h11.6M258.7 115.8h13.5M15.1 125.5h.1M15.1 129.4h.1M15.1 125.3v7.9M30.9 131.3h.1M30.9 131.3h3.9M30.9 127.4h17.4"/>
<path d="M30.9 123.6h17.4M34.8 131.3h.1M34.8 131.3v3.8M48.3 127.4h.1M48.3 123.6h.1M98.5 139h.1M98.5 139v3.9M154.4 139h.1M154.4 139v3.9M187.1 132.6h.1M187.1 132.6h15.4M187.3 121.6h.1"/>
<path d="M187.3 121.6h15M208.1 121.6h.1M208.1 121.6h11.8M208.3 132.6h.1M208.3 132.6h11.8M220.1 132.6h.1M220.1 132.6v.2M237.4 139h1.6M239 131.5h.1M239 139h.1M239 139.2h.1M239 131.5h15.4"/>
<path d="M239 139.2h15.4M239 139v.2M240.9 135.3h.1M240.9 135.3h13.5M254.4 139.2h.1M270.3 133.4h.1M270.3 135.3h.1M270.3 133.4v1.9M270.3 135.3h3.4M19.3 156.4h.1M19.3 156.4v9.6M40.6 156.4h.1"/>
<path d="M40.6 156.4h5.8M44.4 152.5h.1M44.4 140.9h.1M44.4 156.4h.1M44.4 140.9v3.9M44.4 152.5v3.9M71.5 156.4h.1M71.5 156.4v9.6M92.7 156.4h19.3M98.5 156.4h.1M98.5 150.6v5.8M112 156.4h.1"/>
<path d="M131.3 156.4h.1M131.3 156.4v9.6M152.5 156.4h.1M152.5 156.4h13.5M154.4 156.4h.1M154.4 150.6v5.8M166 156.4h.1M237.1 142.9h.1M237.1 142.9h1.9v.1M237.4 146.7h1.4M238.8 146.9h.1M238.8 148.5h.1"/>
<path d="M238.8 158.1h.1M238.8 146.7h.1M238.8 146.9h15.6M238.8 146.7v1.8M238.8 156.2v1.9M238.8 158.1h.6M239 143h.1M239 143h15.4M239.4 158.1h.1M239.4 158.1v2.1M254.4 143h.1M19.3 162.2h.1"/>
<path d="M40.6 162.2h.1M40.6 162.2h3.8M44.4 162.2h.1M44.4 162.2v3.8M71.5 162.2h.1M92.7 162.2h.1M92.7 162.2h5.8M98.5 162.2h.1M98.5 162.2v3.8M131.3 162.2h.1M152.5 162.2h.1M152.5 162.2h1.9"/>
<path d="M154.4 162.2h.1M154.4 162.2v3.8M239.4 160.2h.1"/>
</g>
<g fill="#f0f" stroke="#f0f" stroke-width=".17">
<circle cx="100.4" cy="98.4" r=".37"/>
<circle cx="50.2" cy="36.7" r=".36"/>
<circle cx="57.9" cy="36.7" r=".37"/>
<circle cx="42.5" cy="21.2" r=".37"/>
<circle cx="50.2" cy="40.5" r=".36"/>
<circle cx="67.6" cy="21.2" r=".37"/>
<circle cx="79.1" cy="21.2" r=".36"/>
<circle cx="90.7" cy="21.2" r=".37"/>
<circle cx="100.4" cy="21.2" r=".37"/>
<circle cx="113.9" cy="36.7" r=".36"/>
<circle cx="100.4" cy="36.7" r=".37"/>
<circle cx="146.7" cy="21.2" r=".36"/>
<circle cx="150.6" cy="21.2" r=".36"/>
<circle cx="139" cy="36.7" r=".37"/>
<circle cx="146.7" cy="36.7" r=".36"/>
<circle cx="237.4" cy="36.7" r=".36"/>
<circle cx="218.1" cy="36.7" r=".36"/>
<circle cx="247.1" cy="21.2" r=".36"/>
<circle cx="237.4" cy="21.2" r=".36"/>
<circle cx="90.7" cy="36.7" r=".37"/>
<circle cx="67.6" cy="36.7" r=".37"/>
<circle cx="195" cy="56" r=".36"/>
<circle cx="232" cy="56" r=".37"/>
<circle cx="214.3" cy="56" r=".36"/>
<circle cx="200.8" cy="92.6" r=".36"/>
<circle cx="200.8" cy="81.1" r=".36"/>
<circle cx="191.1" cy="81.1" r=".36"/>
<circle cx="191.1" cy="92.6" r=".36"/>
<circle cx="239.4" cy="81.1" r=".36"/>
<circle cx="268.3" cy="81.1" r=".36"/>
<circle cx="40.5" cy="71.4" r=".36"/>
<circle cx="44.4" cy="81.1" r=".36"/>
<circle cx="52.1" cy="81.1" r=".37"/>
<circle cx="44.4" cy="88.8" r=".36"/>
<circle cx="36.7" cy="88.8" r=".36"/>
<circle cx="86.9" cy="21.2" r=".37"/>
<circle cx="32.8" cy="17.4" r=".37"/>
<circle cx="57.9" cy="21.2" r=".37"/>
<circle cx="15.4" cy="67.6" r=".36"/>
<circle cx="19.3" cy="162.2" r=".37"/>
<circle cx="71.4" cy="162.2" r=".37"/>
<circle cx="131.3" cy="162.2" r=".36"/>
<circle cx="15" cy="125.5" r=".36"/>
<circle cx="15" cy="129.3" r=".36"/>
<circle cx="36.7" cy="71.4" r=".36"/>
<circle cx="40.5" cy="61.8" r=".36"/>
<circle cx="270.3" cy="57.9" r=".37"/>
<circle cx="11.6" cy="23.2" r=".36"/>
<circle cx="202.7" cy="21.2" r=".37"/>
<circle cx="44.4" cy="156.4" r=".36"/>
<circle cx="98.4" cy="156.4" r=".36"/>
<circle cx="154.4" cy="156.4" r=".37"/>
<circle cx="106.2" cy="21.2" r=".37"/>
<circle cx="131.3" cy="21.2" r=".36"/>
<circle cx="252.9" cy="81.1" r=".36"/>
<circle cx="238.8" cy="146.9" r=".36"/>
</g>
<g font-size="1.7" fill="#000080">
<text x="19.3" y="15.2">U1</text>
<text x="36.7" y="16.7">RED</text>
<text x="44" y="16.7">D1</text>
<text x="50.2" y="15.2">R1</text>
<text x="54.1" y="15.2">2K</text>
<text x="85.7" y="15.5">TP9</text>
<text x="148.7" y="15.2">TP10</text>
<text x="106.2" y="22.9">R2</text>
<text x="110.1" y="22.9">10K</text>
<text x="139" y="19">U2</text>
<text x="139" y="20.9">3401</text>
<text x="191.1" y="19">D21N5819</text>
<text x="213.7" y="18.2">U3</text>
<text x="69.5" y="28.7">TVS1</text>
<text x="94.4" y="28.7">C2</text>
<text x="104.1" y="28.7">C3</text>
<text x="115.8" y="24.8">R3</text>
<text x="121.6" y="24.8">5.1K</text>
<text x="133.2" y="26.3">Q1</text>
<text x="133.2" y="24.4">3906</text>
<text x="150.4" y="28.7">C5</text>
<text x="160.1" y="28.7">C6</text>
<text x="204.6" y="26.7">C1</text>
<text x="206.6" y="28.7">226</text>
<text x="218.1" y="28.7">HT7133</text>
<text x="241.1" y="28.7">C7</text>
<text x="250.8" y="28.7">C4</text>
<text x="52.2" y="32.5">R4</text>
<text x="52.2" y="34.5">5.1K</text>
<text x="59.9" y="32.5">R5</text>
<text x="59.9" y="34.5">5.1K</text>
<text x="69.5" y="30.6">SMF16CA</text>
<text x="94.4" y="30.4">106</text>
<text x="104.1" y="30.4">106</text>
<text x="115.8" y="32.5">6.2V</text>
<text x="117" y="30.6">D3</text>
<text x="140.9" y="32.5">R6</text>
<text x="140.9" y="34.5">10K</text>
<text x="150.4" y="30.4">106</text>
<text x="160.1" y="30.4">106</text>
<text x="241.1" y="30.4">226</text>
<text x="250.8" y="30.4">104</text>
<text x="19.3" y="44.1">type-c</text>
<text x="202.7" y="51.8">Y1</text>
<text x="202.7" y="53.8">32.768K</text>
<text x="246.5" y="53.8">48MHz</text>
<text x="247.5" y="51.8">Y2</text>
<text x="21.3" y="58.8">J1</text>
<text x="166.8" y="54.1">TP7 TP8</text>
<text x="198.7" y="59.5">C8</text>
<text x="218" y="59.5">C9</text>
<text x="235.7" y="59.5">C10</text>
<text x="42.5" y="63.4">C12</text>
<text x="51.3" y="65.3">D4</text>
<text x="198.7" y="61.3">NC</text>
<text x="218" y="61.3">NC</text>
<text x="235.7" y="61.3">NC</text>
<text x="273.9" y="61.5">C11</text>
<text x="273.9" y="63.2">NC</text>
<text x="20.9" y="71.9">2PIN</text>
<text x="42.5" y="67.3">104</text>
<text x="51.3" y="67.6">1N5819</text>
<text x="52.2" y="73.1">TP11</text>
<text x="111.4" y="74.2">U4</text>
<text x="212.3" y="77.9">TP1</text>
<text x="243.2" y="77.9">L2</text>
<text x="256.7" y="77.9">L1</text>
<text x="32.6" y="78.8">Q2</text>
<text x="32.8" y="80.8">3400</text>
<text x="59.9" y="78.8">R8</text>
<text x="63.7" y="78.8">1K</text>
<text x="247.1" y="78.8">2.7nh</text>
<text x="260.6" y="78.8">2.7nh</text>
<text x="46.4" y="84.6">R7</text>
<text x="46.4" y="86.6">47K</text>
<text x="55.8" y="86.6">C25</text>
<text x="55.8" y="88.3">106</text>
<text x="86.9" y="88.5">TP5</text>
<text x="185.3" y="86.6">C13</text>
<text x="185.3" y="88.5">106</text>
<text x="196.9" y="86.6">C14</text>
<text x="206.6" y="86.6">C16</text>
<text x="234.7" y="88.3">1.5pf</text>
<text x="235.5" y="84.6">C15</text>
<text x="248.3" y="88.3">1.5pf</text>
<text x="249" y="84.6">C24</text>
<text x="263.7" y="88.3">NC</text>
<text x="264.5" y="84.6">C17</text>
<text x="86.9" y="91.2">TP6</text>
<text x="196.9" y="90.4">104</text>
<text x="205.8" y="90.2">104</text>
<text x="98.5" y="105.1">TP2</text>
<text x="252.9" y="105.9">R9</text>
<text x="256.7" y="105.9">10K</text>
<text x="15.5" y="111.7">6PIN</text>
<text x="135.1" y="109.7">RDW2150</text>
<text x="196.9" y="113.6">D5</text>
<text x="202.7" y="113.6">LED-B</text>
<text x="208.5" y="109.7">R11 1K</text>
<text x="252.9" y="113.6">R10 10K</text>
<text x="17.4" y="117.4">J2</text>
<text x="52.2" y="115.5">TP12</text>
<text x="52.2" y="119.4">TP13</text>
<text x="204.3" y="118.4">C22</text>
<text x="52.2" y="125.2">TP14</text>
<text x="179.5" y="121.3">TP16</text>
<text x="52.2" y="127.1">TP15</text>
<text x="115.8" y="129">TP3</text>
<text x="123.6" y="129">TP4</text>
<text x="204.3" y="126.3">104</text>
<text x="204.4" y="129.4">C23</text>
<text x="262.2" y="128.4">J3</text>
<text x="204.4" y="137.3">105</text>
<text x="227.4" y="142.5">TP18</text>
<text x="227.8" y="138.7">TP17</text>
<text x="47.5" y="148.3">R12</text>
<text x="101.6" y="146.4">R13</text>
<text x="101.6" y="148.7">10K</text>
<text x="157.5" y="146.4">R14</text>
<text x="157.5" y="148.7">10K</text>
<text x="227.8" y="146.4">TP19</text>
<text x="25.1" y="153.4">J4</text>
<text x="77.2" y="153.4">J5</text>
<text x="137.1" y="153.4">J6</text>
<text x="241.9" y="152">R15</text>
<text x="241.9" y="154.3">1M</text>
<text x="260.4" y="151.6">5PIN</text>
<text x="47.5" y="159.9">C19</text>
<text x="50.2" y="156">TP20</text>
<text x="101.6" y="159.9">C20</text>
<text x="115.8" y="156">TP21</text>
<text x="157.5" y="159.9">C21</text>
<text x="169.9" y="156">TP22</text>
<text x="24.7" y="166.5">2PIN</text>
<text x="76.8" y="166.5">2PIN</text>
<text x="101.6" y="162.2">104</text>
<text x="136.7" y="166.5">2PIN</text>
<text x="157.5" y="162.2">104</text>
</g>
<g font-size="1.7">
<text x="26.5" y="17">A12</text>
<text x="77.2" y="15.2">VBUS</text>
<text x="13.1" y="18.9">7_1</text>
<text x="13.1" y="22.8">7_2</text>
<text x="26.5" y="20.8">A9</text>
<text x="154.4" y="19">5V0</text>
<text x="183.4" y="19">5V0</text>
<text x="210" y="20.8">3</text>
<text x="225.3" y="20.8">2</text>
<text x="13.1" y="26.6">7_3</text>
<text x="26.5" y="28.5">B5</text>
<text x="26.5" y="24.7">A5</text>
<text x="67.1" y="25.7" transform="rotate(-90 67.1 25.7)">1</text>
<text x="217.7" y="27.4" transform="rotate(-90 217.7 27.4)">1</text>
<text x="26.5" y="32.4">B9</text>
<text x="67.1" y="33.2" transform="rotate(-90 67.1 33.2)">2</text>
<text x="26.5" y="36.3">B12</text>
<text x="26.5" y="40.1">7_4</text>
<text x="241.3" y="55.6">1</text>
<text x="241.3" y="57.5">2</text>
<text x="256.6" y="55.6">4</text>
<text x="256.6" y="57.5">3</text>
<text x="18.9" y="61.4">3</text>
<text x="32.3" y="61.4">1</text>
<text x="18.9" y="67.1">4</text>
<text x="32.3" y="67.1">2</text>
<text x="117.3" y="74" transform="rotate(-90 117.3 74)">33</text>
<text x="119.3" y="74" transform="rotate(-90 119.3 74)">32</text>
<text x="121.2" y="74" transform="rotate(-90 121.2 74)">31</text>
<text x="123.1" y="74" transform="rotate(-90 123.1 74)">30</text>
<text x="125" y="74" transform="rotate(-90 125 74)">29</text>
<text x="127" y="74" transform="rotate(-90 127 74)">28</text>
<text x="128.9" y="74" transform="rotate(-90 128.9 74)">27</text>
<text x="130.8" y="74" transform="rotate(-90 130.8 74)">26</text>
<text x="132.8" y="74" transform="rotate(-90 132.8 74)">25 TOP_VULED_CON</text>
<text x="107.7" y="84.5">1</text>
<text x="107.7" y="86.4">2</text>
<text x="107.7" y="88.4">3</text>
<text x="144.2" y="88.4">22 V_OUT_CON</text>
<text x="144.2" y="86.4">23</text>
<text x="144.2" y="84.5">24</text>
<text x="107.7" y="90.3">4</text>
<text x="107.7" y="92.2">5</text>
<text x="107.7" y="94.2">6</text>
<text x="144.2" y="94.2">19 TOP_FAN_CON</text>
<text x="144.2" y="92.2">20</text>
<text x="144.2" y="90.3">21</text>
<text x="107.7" y="96.1">7</text>
<text x="107.7" y="98">8</text>
<text x="144.2" y="98">17</text>
<text x="144.2" y="96.1">18 BOT_FAN_CON</text>
<text x="32.8" y="105.9">5V0</text>
<text x="26.5" y="111.5">6</text>
<text x="119.3" y="110.4" transform="rotate(-90 119.3 110.4)">9</text>
<text x="121.2" y="111.4" transform="rotate(-90 121.2 111.4)">10</text>
<text x="123.1" y="111.4" transform="rotate(-90 123.1 111.4)">11</text>
<text x="125" y="111.4" transform="rotate(-90 125 111.4)">12</text>
<text x="127" y="111.4" transform="rotate(-90 127 111.4)">13</text>
<text x="128.9" y="111.4" transform="rotate(-90 128.9 111.4)">14</text>
<text x="130.8" y="111.4" transform="rotate(-90 130.8 111.4)">15</text>
<text x="132.8" y="111.4" transform="rotate(-90 132.8 111.4)">16</text>
<text x="26.5" y="119.3">4</text>
<text x="26.5" y="115.4">5</text>
<text x="18.5" y="125">8</text>
<text x="26.5" y="123.1">3</text>
<text x="18.5" y="128.9">7</text>
<text x="26.5" y="130.8">1</text>
<text x="26.5" y="127">2</text>
<text x="237.1" y="129.2">5V0</text>
<text x="257.9" y="131.1">1</text>
<text x="257.9" y="134.9">2</text>
<text x="265.8" y="133">6</text>
<text x="265.8" y="134.9">7</text>
<text x="257.9" y="138.8">3</text>
<text x="257.9" y="142.6">4</text>
<text x="257.9" y="146.5">5</text>
<text x="22.8" y="156">3</text>
<text x="36.1" y="156">1</text>
<text x="74.9" y="156">3</text>
<text x="88.2" y="156">1</text>
<text x="134.7" y="156">3</text>
<text x="148.1" y="156">1</text>
<text x="22.8" y="161.8">4</text>
<text x="36.1" y="161.8">2</text>
<text x="74.9" y="161.8">4</text>
<text x="88.2" y="161.8">2</text>
<text x="134.7" y="161.8">4</text>
<text x="148.1" y="161.8">2</text>
<text x="222" y="173.4">Title</text>
<text x="222" y="179.2">Size</text>
<text x="229.7" y="175.3">&lt;Title&gt;</text>
<text x="229.7" y="179.2">Document Number</text>
<text x="285.7" y="179.2">Rev</text>
<text x="222" y="185">Date:</text>
<text x="223.9" y="181.1">B</text>
<text x="229.7" y="181.1">&lt;Doc&gt;</text>
<text x="232.1" y="185">Monday, January 10, 2022</text>
<text x="260.6" y="185">Sheet</text>
<text x="270.2" y="185">1</text>
<text x="276" y="185">of</text>
<text x="281.8" y="185">1</text>
<text x="287.7" y="181.1">&lt;RevCode&gt;</text>
</g>
<g font-size="1.7" fill="#004080">
<text x="18.4" y="20.1">7_1</text>
<text x="18.5" y="22.1">VBUS1</text>
<text x="20.2" y="18.2">GND</text>
<text x="213.3" y="22.1">VIN</text>
<text x="218.1" y="22.1">VOUT</text>
<text x="18.4" y="24">GND</text>
<text x="18.4" y="27.9">7_3</text>
<text x="20.6" y="29.8">CC2</text>
<text x="20.6" y="25.9">CC1</text>
<text x="68.4" y="29.9" transform="rotate(-90 68.4 29.9)">21</text>
<text x="216.2" y="26.7">VSS</text>
<text x="18.5" y="33.7">VBUS2</text>
<text x="20.2" y="37.5">GND</text>
<text x="20.2" y="41.4">GND</text>
<text x="244.6" y="56.8">XIN</text>
<text x="244.6" y="58.7">GND1XOUT</text>
<text x="249.4" y="56.8">GND2</text>
<text x="22.2" y="62.6">3</text>
<text x="29" y="62.6">1</text>
<text x="22.2" y="68.4">4</text>
<text x="29" y="68.4">2</text>
<text x="118.6" y="80.9" transform="rotate(-90 118.6 80.9)">EPAD</text>
<text x="120.5" y="81.9" transform="rotate(-90 120.5 81.9)">XO48P</text>
<text x="122.4" y="82" transform="rotate(-90 122.4 82)">XO48N</text>
<text x="124.4" y="80.9" transform="rotate(-90 124.4 80.9)">RSTN</text>
<text x="126.3" y="81.3" transform="rotate(-90 126.3 81.3)">DPIN9</text>
<text x="128.2" y="81.3" transform="rotate(-90 128.2 81.3)">DPIN8</text>
<text x="130.2" y="81.3" transform="rotate(-90 130.2 81.3)">DPIN7</text>
<text x="132.1" y="81.3" transform="rotate(-90 132.1 81.3)">DPIN6</text>
<text x="134" y="81.3" transform="rotate(-90 134 81.3)">DPIN5</text>
<text x="111" y="85.8">RFIO</text>
<text x="111" y="87.7">VBAT0</text>
<text x="111" y="89.6">DPIN11</text>
<text x="130.7" y="89.6">ADC7/DPIN31</text>
<text x="136.8" y="87.7">DPIN3</text>
<text x="136.8" y="85.8">DPIN4</text>
<text x="111" y="91.6">DPIN12</text>
<text x="111" y="93.5">DPIN13</text>
<text x="111" y="95.4">DPIN14</text>
<text x="130.7" y="95.4">ADC4/DPIN28</text>
<text x="130.7" y="93.5">ADC5/DPIN29</text>
<text x="130.7" y="91.6">ADC6/DPIN30</text>
<text x="111" y="97.3">DPIN15</text>
<text x="111" y="99.3">TEST_EN</text>
<text x="130.7" y="97.3">ADC3/DPIN27</text>
<text x="137.4" y="99.3">ATST</text>
<text x="120.5" y="107.1" transform="rotate(-90 120.5 107.1)">DPIN20</text>
<text x="122.4" y="107.1" transform="rotate(-90 122.4 107.1)">DPIN21</text>
<text x="124.4" y="107.1" transform="rotate(-90 124.4 107.1)">XO32P</text>
<text x="126.3" y="107.1" transform="rotate(-90 126.3 107.1)">XO32N</text>
<text x="128.2" y="107.1" transform="rotate(-90 128.2 107.1)">VABT1</text>
<text x="130.2" y="107.1" transform="rotate(-90 130.2 107.1)">VBAT_DCDC</text>
<text x="132.1" y="107.1" transform="rotate(-90 132.1 107.1)">VSWITCH</text>
<text x="134" y="107.1" transform="rotate(-90 134 107.1)">VDCDC</text>
<text x="23.2" y="112.8">6</text>
<text x="23.2" y="116.6">5</text>
<text x="23.2" y="124.4">3</text>
<text x="23.2" y="120.5">4</text>
<text x="21.8" y="130.2">7</text>
<text x="21.8" y="126.3">8</text>
<text x="23.2" y="128.2">2</text>
<text x="23.2" y="132.1">1</text>
<text x="261.2" y="132.3">1</text>
<text x="261.2" y="136.1">2</text>
<text x="262.5" y="134.2">6</text>
<text x="262.5" y="136.1">7</text>
<text x="261.2" y="140">3</text>
<text x="261.2" y="143.8">4</text>
<text x="261.2" y="147.7">5</text>
<text x="26.1" y="157.2">3</text>
<text x="32.8" y="157.2">1</text>
<text x="78.2" y="157.2">3</text>
<text x="84.9" y="157.2">1</text>
<text x="138" y="157.2">3</text>
<text x="144.8" y="157.2">1</text>
<text x="26.1" y="163">4</text>
<text x="32.8" y="163">2</text>
<text x="78.2" y="163">4</text>
<text x="84.9" y="163">2</text>
<text x="138" y="163">4</text>
<text x="144.8" y="163">2</text>
</g>
<g font-size="1.7" fill="#f00">
<text x="253.3" y="20.9">3V3</text>
<text x="191.5" y="55.6">XO32P</text>
<text x="212.7" y="55.6">XO32N</text>
<text x="228.6" y="55.6">XO48P</text>
<text x="266.8" y="57.5">XO48N</text>
<text x="44.8" y="61.4">5V0</text>
<text x="119.3" y="63.3" transform="rotate(-90 119.3 63.3)">XO48P</text>
<text x="121.2" y="63.3" transform="rotate(-90 121.2 63.3)">XO48N</text>
<text x="123.2" y="63.3" transform="rotate(-90 123.2 63.3)">NRST</text>
<text x="125.1" y="63.3" transform="rotate(-90 125.1 63.3)">RXD</text>
<text x="126.8" y="65.3" transform="rotate(-90 126.8 65.3)">HV_CON</text>
<text x="129" y="63.5" transform="rotate(-90 129 63.5)">TXD</text>
<text x="167.6" y="64.9" transform="rotate(-90 167.6 64.9)">RXD</text>
<text x="171.4" y="65.1" transform="rotate(-90 171.4 65.1)">TXD</text>
<text x="67.9" y="80.5">BOT_FAN_CON</text>
<text x="187.7" y="80.7">3V3</text>
<text x="230.1" y="80.7">RFIO</text>
<text x="271.2" y="80.7">ANT</text>
<text x="95" y="84.6">RFIO</text>
<text x="95" y="86.5">3V3</text>
<text x="95" y="88.4">DPIN11</text>
<text x="152.9" y="86.5">CLK</text>
<text x="152.9" y="84.6">DAT</text>
<text x="95" y="90.4">DPIN12</text>
<text x="95" y="92.1">B_LED</text>
<text x="95" y="94">BOT_SW_IN</text>
<text x="149.1" y="90.2">HV_ADC_OUT</text>
<text x="149.1" y="92.1">TOP_SW_IN</text>
<text x="95.2" y="96.1">KEY</text>
<text x="239.8" y="107.7">DPIN11</text>
<text x="187.7" y="111.6">3V3</text>
<text x="214.7" y="111.4">B_LED</text>
<text x="42.9" y="119.3">DAT</text>
<text x="42.9" y="115.4">CLK</text>
<text x="239.8" y="115.4">DPIN12</text>
<text x="264.9" y="115.4">3V3</text>
<text x="33.2" y="123">TOP_VULED_CON</text>
<text x="119.3" y="125.1" transform="rotate(-90 119.3 125.1)">SWDIO</text>
<text x="121.2" y="125.1" transform="rotate(-90 121.2 125.1)">SWCLK</text>
<text x="123.2" y="125.1" transform="rotate(-90 123.2 125.1)">XO32P</text>
<text x="125.1" y="125.1" transform="rotate(-90 125.1 125.1)">XO32N</text>
<text x="127" y="125.1" transform="rotate(-90 127 125.1)">3V3</text>
<text x="129" y="125.1" transform="rotate(-90 129 125.1)">3V3</text>
<text x="130.7" y="125.1" transform="rotate(-90 130.7 125.1)">V_SW</text>
<text x="132.6" y="125.1" transform="rotate(-90 132.6 125.1)">V_DCDC</text>
<text x="190.5" y="121.2">NRST</text>
<text x="35.1" y="126.8">TOP_FAN_CON</text>
<text x="188" y="132">V_DCDC</text>
<text x="98.1" y="142.5" transform="rotate(-90 98.1 142.5)">3V3</text>
<text x="154" y="142.5" transform="rotate(-90 154 142.5)">3V3</text>
<text x="239.4" y="138.6">V_OUT_CON</text>
<text x="239.4" y="142.3">HV_CON</text>
<text x="44" y="144.4" transform="rotate(-90 44 144.4)">3V3</text>
<text x="240.7" y="146.3">HV_ADC_OUT</text>
<text x="40.9" y="156">KEY</text>
<text x="47.5" y="150.7">1K</text>
<text x="98.8" y="155.8">TOP_SW_IN</text>
<text x="154.8" y="155.8">BOT_SW_IN</text>
<text x="47.5" y="162.2">226</text>
</g>
<g font-size="1.4">
<text x="30.9" y="1.4">5</text>
<text x="88.8" y="1.4">4</text>
<text x="146.7" y="1.4">3</text>
<text x="204.6" y="1.4">2</text>
<text x="262.6" y="1.4">1</text>
<text x=".5" y="26.1">D</text>
<text x="292" y="26.1">D</text>
<text x=".5" y="71.9">C</text>
<text x="292" y="71.9">C</text>
<text x=".5" y="117.8">B</text>
<text x="292" y="117.8">B</text>
<text x=".5" y="163.6">A</text>
<text x="292" y="163.6">A</text>
<text x="30.9" y="186.8">5</text>
<text x="88.8" y="186.8">4</text>
<text x="146.7" y="186.8">3</text>
<text x="204.6" y="186.8">2</text>
<text x="262.6" y="186.8">1</text>
</g>
</svg>
